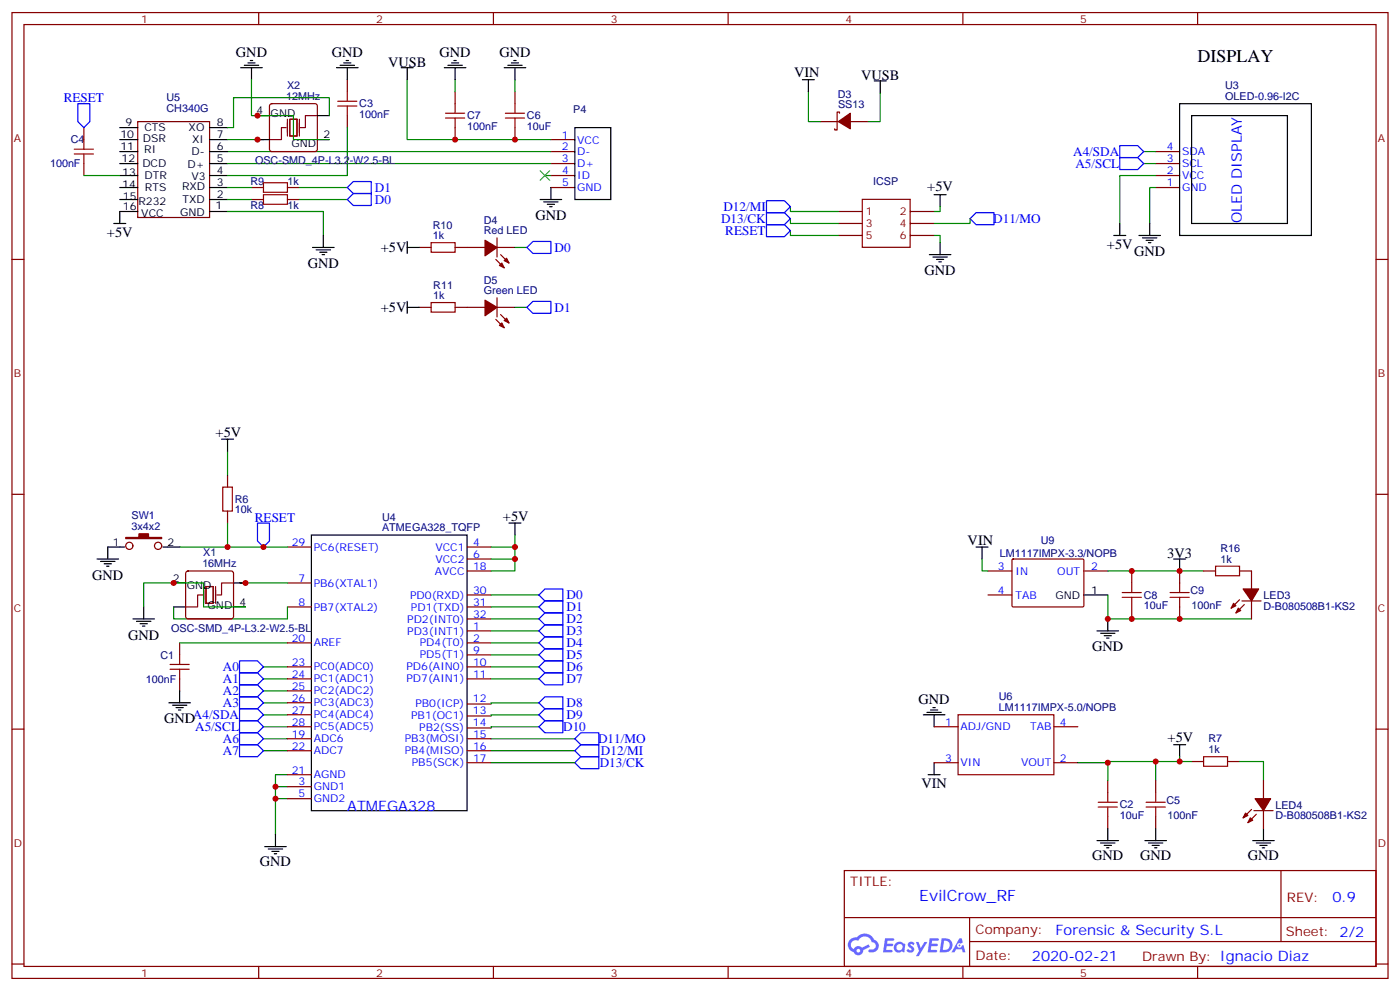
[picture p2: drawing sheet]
<svg xmlns="http://www.w3.org/2000/svg" width="412mm" height="292mm" viewBox="0 0 412 292" stroke-linecap="round" stroke-linejoin="round" font-family="sans-serif">
<g fill="none" stroke="#870000" stroke-width=".35">
<path d="M3.5 3.7h405.4v284.3h-405.4zM7.1 7.2h398.2v277.3h-398.2zM76.2 3.7v3.5M145.3 3.7v3.5M214.5 3.7v3.5M283.6 3.7v3.5M352.8 3.7v3.5M3.5 76.4h3.6M405.3 76.4h3.6M3.5 145.5h3.6M405.3 145.5h3.6M3.5 214.7h3.6"/>
<path d="M405.3 214.7h3.6M248.7 256.3h156.6v28.2h-156.6zM377.3 256.3v20.9M248.7 270.1h156.5M285.6 277.2h119.6M285.6 270.1v14.2M3.5 283.8h3.6M76.2 284.5v3.5M145.3 284.5v3.5M214.5 284.5v3.5M283.6 284.5v3.5M352.8 284.5v3.5"/>
<path d="M405.3 283.8h3.6"/>
</g>
<g fill="#5487ff">
<path d="M267.7 277.5a1.22 1.22 0 0 1 1.7 .2l-.4 .6a.47 .47 0 0 0-.3-.4 .47 .47 0 0 0-.5 .2l.1 .2a1.14 1.14 0 0 1 .8 1.8 1.14 1.14 0 0 1-1.9 0l-.2-.2 .5-.6 .7 .5a.29 .29 0 0 0 .3-.3 .29 .29 0 0 0-.2-.3 1.04 1.04 0 0 1-.6-1.7z"/>
<path d="M260.7 276.2h2.4l.3 .2-.2 .5-1.8 .1-.1 .8h1.5l.3 .4-.3 .4h-1.6l-.2 1.1h1.7l.2 .3-.2 .3-2.6 .1z"/>
<path d="M273.8 276.2h2.4l.3 .2-.1 .5-1.8 .1-.2 .8h1.6l.3 .4-.4 .4-1.6-.1-.1 1.1 1.7 .1 .2 .3-.2 .3-2.6 .1z"/>
<path d="M282.6 276.2h.7l.3 1.3-.6 .3a.69 .69 0 0 0-1 .3 .69 .69 0 0 0 .4 .9 .69 .69 0 0 0 .9-.6l.5-.2 .6 2.2h-.8l-.2-.9h-1.8l-.5 .9h-.8z"/>
<path d="M269.8 277.3h.8l.6 1.8 1.1-1.8h.9l-2.6 4.2h-.8l.9-1.5z"/>
<path d="M277.4 276.2l-.6 4.2h1.3a2.11 2.11 0 0 0 2.5-2.1 2.11 2.11 0 0 0-2.5-2.1zM278.1 277a1.39 1.39 0 0 1 1.7 1.4 1.39 1.39 0 0 1-1.8 1.2h-.3z"/>
<path d="M263.7 277.8a1.54 1.54 0 0 0-.1 2.2 1.54 1.54 0 0 0 2.2 .1l.6 .3 .3-2.3-.2-.3h-.4a1.49 1.49 0 0 0-2.4 0zM264 278.8a.94 .94 0 0 1 1.8 0 .94 .94 0 0 1-1.8 0z"/>
<path d="M250.4 276.6a2.18 2.18 0 0 0 1.1 3.7 1.44 1.44 0 0 0 1.6 .9 1.44 1.44 0 0 0 1.2-1.4l2-1.1-.5-.7-1.9 1a1.47 1.47 0 0 0-2.4 .4 1.39 1.39 0 0 1-.7-1.9 1.39 1.39 0 0 1 2-.5 2.12 2.12 0 0 1 2.2-1.3 2.12 2.12 0 0 1 1.9 1.7 1.14 1.14 0 0 1 1.1 1.4 1.14 1.14 0 0 1-1.7 .7 .43 .43 0 0 0-.5 .4 .43 .43 0 0 0 .4 .5 1.98 1.98 0 0 0 2.5-1.2 1.98 1.98 0 0 0-1.2-2.6 3.1 3.1 0 0 0-5.3-.6l-.9 .1zM252.3 279.9a.55 .55 0 0 1 1.1 0 .55 .55 0 0 1-1.1 0z"/>
<circle cx="282.6" cy="278.3" r=".26"/>
</g>
<g fill="none" stroke="#008700" stroke-width=".35">
<path d="M238.1 27v8.8h3.6M259.3 27.3v8.5h-3.5M67 44.6h95.3M232.8 67.9v1.4h14.1M232.8 64.4v1.4h14.1M232.8 60.9v1.4h14.1M67 154v7M151.7 157.5v10.6h-7.1M52.9 161h31.8M144.6 175.2h14.1M144.6 161h7.1M144.6 164.6h7.1"/>
<path d="M52.9 189.3h31.8M77.6 196.3h7.1M77.6 199.8h7.1M144.6 196.3h14.1M144.6 199.8h14.1M144.6 182.2h14.1M144.6 185.7h14.1M144.6 189.3h14.1M144.6 192.8h14.1M77.6 203.4h7.1M77.6 206.9h7.1M77.6 210.4h7.1"/>
<path d="M77.6 214h7.1M77.6 217.5h7.1M144.6 217.5h24.7M158.7 206.9h-14.1v.4M158.7 210.4h-14.1v.4M158.7 214h-14.1v.3M77.6 221h7.1M81.1 235.1h3.6M81.1 231.6h3.6M84.7 228.1h-3.6v17.6M144.6 221h24.7M365.1 224.2h7.1v5.6"/>
</g>
<g fill="none" stroke="#a10000" stroke-width=".35">
<path d="M99.5 29.8h5.6M99.5 31.2h5.6M102.3 27v2.8M102.3 31.2v2.8M65.6 143.4h2.8v7.1h-2.8zM50.1 195.6h5.6M50.1 197h5.6M52.9 192.8v2.8M52.9 197v2.8M323.5 237.6h5.6M323.5 236.2h5.6M326.3 233.4v2.8"/>
<path d="M326.3 237.6v2.8M354.5 222.8h7.1v2.8h-7.1z"/>
</g>
<g fill="none" stroke="#870000" stroke-width=".35">
<path d="M102.3 23.5v3.5M102.3 34v3.6M241.7 35.8h5.2M247.3 33.3v-.3h-.7v5.3h-.7v-.4M250.5 35.8h5.3M162.3 55.2h7M162.3 51.7h7M162.3 48.2h7M162.3 44.6h7M162.3 41.1h7M67 139.9v3.5M67 150.5v3.5"/>
<path d="M84.7 161h7M84.7 171.6h7M84.7 178.7h7M137.6 161h7M137.6 164.6h7M137.6 178.7h7M137.6 168.1h7M137.6 175.2h7M52.9 189.3v3.5M52.9 199.8v3.6M84.7 189.3h7M84.7 196.3h7"/>
<path d="M84.7 199.8h7M137.6 185.7h7M137.6 189.3h7M137.6 192.8h7M137.6 196.3h7M137.6 199.8h7M137.6 182.2h7M84.7 217.5h7M84.7 203.4h7M84.7 206.9h7M84.7 210.4h7M84.7 214h7"/>
<path d="M137.6 207.3h7M137.6 210.8h7M137.6 214.3h7M137.6 217.5h7M84.7 231.6h7M84.7 235.1h7M84.7 221h7M84.7 228.1h7M137.6 221h7M137.6 224.5h7M326.3 229.8v3.6M351 224.2h3.5"/>
<path d="M361.6 224.2h3.5M326.3 240.4v3.5"/>
<circle cx="38.1" cy="160.7" r="1.06"/>
<circle cx="46.6" cy="160.7" r="1.06"/>
</g>
<path d="M169.3 37.6h10.6v21.1h-10.6zM91.7 157.5h45.9v81.2h-45.9zM31.7 161h5M48 161h4.9" fill="none" stroke="#000" stroke-width=".35"/>
<path d="M254 58.7h14.1v14.1h-14.1zM246.9 62.3h7.1M246.9 65.8h7.1M246.9 69.3h7.1M268.1 62.3h7.1M268.1 65.8h7.1M268.1 69.3h7.1" fill="none" stroke="#800000" stroke-width=".35"/>
<g fill="#870000" stroke="#870000" stroke-width=".35">
<path d="M37 158.2h3.9v-1h2.8v1h3.9v.4h-10.6z"/>
<path d="M246.9 35.8l3.6-2.5v4.6z"/>
</g>
<path d="M40.6 35.8h21.1v28.2h-21.1z" fill="#fff" stroke="#800000" stroke-width=".35"/>
<g fill="none" stroke="#000" stroke-width=".35">
<path d="M70.9 19.9h6.4M72 19.2h4.2M73 18.5h2.1M73.7 17.8h.7M74.1 19.9v3.6M99.1 19.9h6.4M100.2 19.2h4.2M101.2 18.5h2.2M102 17.8h.7M102.3 19.9v3.6M118.2 19.9h3.5M119.9 19.9v3.6"/>
<path d="M130.9 19.9h6.3M131.9 19.2h4.3M133 18.5h2.1M133.7 17.8h.7M134.1 19.9v3.6M148.5 19.9h6.4M149.6 19.2h4.2M150.6 18.5h2.2M151.3 17.8h.7M151.7 19.9v3.6M35.3 37.6h5.3M61.7 37.6h5.3"/>
<path d="M75.8 34h3.6M93.5 34h3.5M236.4 23.5h3.5M238.1 23.5v3.5M257.5 23.8h3.6M259.3 23.8v3.5M347.5 30.5h38.8v38.8h-38.8zM351 34h28.2v31.8h-28.2zM35.3 58.7h5.3M35.3 55.2h5.3M35.3 51.7h5.3M35.3 48.2h5.3"/>
<path d="M35.3 44.6h5.3M35.3 41.1h5.3M61.7 58.7h5.3M61.7 55.2h5.3M61.7 51.7h5.3M61.7 48.2h5.3M61.7 44.6h5.3M61.7 41.1h5.3M75.8 41.1h3.6M93.5 41.1h3.5M159.1 58.7h6.4M160.2 59.4h4.2"/>
<path d="M162.3 55.2v3.5M275.2 57.3h3.5M276.9 57.3v3.6M33.5 65.8h3.5M40.6 62.3h-5.3v3.5M61.7 62.3h5.3M92.1 72.8h6.3M93.1 73.6h4.3M94.2 74.3h2.1M94.9 75h.7M95.2 69.3v3.5M119.9 72.8h3.6"/>
<path d="M119.9 71.1v3.5M161.2 60.1h2.1M161.9 60.9h.7M273.8 75h6.3M274.8 75.7h4.2M275.9 76.4h2.1M276.6 77.1h.7M276.9 71.4v3.6M328.1 69.3h3.5M329.8 65.8v3.5M335.5 69.3h6.3M336.5 70h4.3"/>
<path d="M337.6 70.7h2.1M338.3 71.4h.7M338.7 65.8v3.5M119.9 88.7v3.6M119.9 90.5h3.6M65.3 129.3h3.5M67 129.3v3.5M149.9 154h3.6M151.7 154v3.5M28.6 164.6h6.3M29.6 165.3h4.3M30.7 166h2.1"/>
<path d="M31.4 166.7h.7M31.7 161v3.6M42.3 178.7v3.5M51.2 171.6h3.5M51.2 178.7h3.5M68.8 171.6h3.5M68.8 178.7h3.5M287.5 161h3.5M289.3 161v3.6M319.3 175.2h7M345.7 164.6h3.5M347.5 164.6v3.5"/>
<path d="M39.2 182.2h6.3M40.2 182.9h4.2M41.3 183.6h2.1M42 184.3h.7M323.1 185.7h6.4M324.2 186.4h4.2M325.3 187.1h2.1M326 187.9h.7M326.3 182.2v3.5M49.7 206.9h6.4M50.8 207.6h4.2M51.9 208.3h2.1"/>
<path d="M52.6 209h.7M52.9 203.4v3.5M272 210.4h6.3M273 209.7h4.3M274.1 209h2.1M274.8 208.3h.7M275.2 210.4v3.6M345.7 219.3h3.5M347.5 219.3v3.5M273.4 228.1h3.5M275.2 224.5v3.6M78 249.2h6.3"/>
<path d="M79 249.9h4.3M80.1 250.6h2.1M80.8 251.4h.7M81.1 245.7v3.5M323.1 247.5h6.4M324.2 248.2h4.2M325.3 248.9h2.1M326 249.6h.7M326.3 243.9v3.6M337.3 247.5h6.3M338.3 248.2h4.2M339.4 248.9h2.1"/>
<path d="M340.1 249.6h.7M340.4 243.9v3.6M369 247.5h6.4M370.1 248.2h4.2M371.1 248.9h2.1M371.8 249.6h.7M372.2 243.9v3.6"/>
</g>
<g fill="none" stroke="#a10000" stroke-width=".35">
<path d="M131.2 33.3h5.7M131.2 34.7h5.7M134.1 30.5v2.8M134.1 34.7v2.9M148.9 33.3h5.6M148.9 34.7h5.6M151.7 30.5v2.8M151.7 34.7v2.9M21.9 45.3h5.6M21.9 43.9h5.6M24.7 41.1v2.8M24.7 45.3v2.9"/>
<path d="M77.6 57.3h7.1v2.8h-7.1zM77.6 53.8h7.1v2.8h-7.1zM127 71.4h7.1v2.9h-7.1zM127 89.1h7.1v2.8h-7.1zM330.6 175.9h5.6M330.6 174.4h5.6M333.4 171.6v2.8M333.4 175.9v2.8M344.7 175.9h5.6M344.7 174.4h5.6M347.5 171.6v2.8M347.5 175.9v2.8"/>
<path d="M358.1 166.7h7v2.8h-7zM337.6 236.2h5.7M337.6 237.6h5.7M340.4 233.4v2.8M340.4 237.6v2.8"/>
</g>
<g fill="none" stroke="#870000" stroke-width=".35">
<path d="M24.7 37.6v3.5M79.6 30.7l.5-.2h12.7l.5 .2 .2 .5v12.7l-.2 .5-.5 .2h-12.7l-.5-.2-.2-.5v-12.7zM134.1 27v3.5M134.1 37.6v3.5M151.7 27v3.5M151.7 37.6v3.5M24.7 48.2v3.5M74.1 58.7h3.5M74.1 55.2h3.5M84.7 58.7h3.5M84.7 55.2h3.5M340.4 55.2h7.1"/>
<path d="M340.4 51.7h7.1M340.4 48.2h7.1M340.4 44.6h7.1M123.5 72.8h3.5M134.1 72.8h8.8M146 76.4l2.5 2.4M146.4 72.8h5.3M146.4 70v5.7M147.5 75l2.4 2.4M123.5 90.5h3.5M134.1 90.5h8.8M146 94l2.5 2.5"/>
<path d="M146.4 87.7v5.6M146.4 90.5h5.3M147.5 92.6l2.4 2.5M54.9 168.3l.5-.2h12.7l.5 .2 .2 .5v12.7l-.2 .5-.5 .2h-12.7l-.5-.2-.2-.5v-12.7zM291 168.1h7.1M291 175.2h7.1M298.2 164.7l.2-.1h20.7l.2 .3-.1 13.6-.3 .2-20.6-.1-.2-.3zM319.3 168.1h7M333.4 168.1v3.5M333.4 178.7v3.5M347.5 168.1v3.5M347.5 178.7v3.5"/>
<path d="M354.5 168.1h3.6M365.1 168.1h3.6v5.3M365.1 176.6l-2.4 2.4M365.8 176.9h5.7M366.5 178l-2.4 2.4M368.7 176.9v5.3M275.2 214h7M282.2 210.4h28.2v17.7h-28.2zM310.4 214h7.1M275.2 224.5h7M310.4 224.5h7.1M340.4 229.8v3.6"/>
<path d="M368.7 238.3l-2.5 2.5M369.4 238.7h5.6M370.1 239.7l-2.5 2.5M372.2 229.8v5.3M372.2 238.7v5.2M340.4 240.4v3.5"/>
</g>
<g fill="none" stroke="#008700" stroke-width=".35">
<path d="M74.1 23.5v10.5h12.3v7.1h10.6M97 34v-5.2h-28.2v8.8h-1.8M102.3 37.6v14.1h-35.3M119.9 23.5v17.6h42.4M134.1 23.5v3.5M151.7 23.5v3.5M24.7 51.7h10.6M67 48.2h95.3M67 41.1h10.6M67 55.2h7.1M67 58.7h7.1M88.2 55.2h14.1"/>
<path d="M88.2 58.7h14.1M160.5 51.7h1.8M336.9 44.6h3.5M336.9 48.2h3.5M340.4 55.2h-1.7v10.6M340.4 51.7h-10.6v14.1M67 62.3h28.2v7M151.7 72.8h3.5M275.2 69.3h1.7v2.1M276.9 60.9v1.4h-1.7M285.8 64.4v1.4h-10.6M151.7 90.5h3.5"/>
<path d="M67 132.8v7.1M42.3 178.7v-7.1h17.7v7.1h12.3M51.2 178.7v3.5h33.5v-3.5M70.6 171.6h14.1M144.6 178.7h14.1M289.3 164.6v3.5h1.7M326.3 168.1h28.2M326.3 175.2v7h42.4M144.6 224.5h24.7M317.5 224.5h8.8M340.4 224.2h-14.1v5.6M347.5 224.2h-7.1v5.6"/>
<path d="M347.5 222.8v1.4h3.5"/>
</g>
<g fill="#870000" stroke="#870000" stroke-width=".35">
<path d="M148.5 76.7l.7-.7 .7 1.4z"/>
<path d="M147.1 78.1l.7-.7 .7 1.4z"/>
<path d="M142.9 70.7l3.5 2.1-3.5 2.5z"/>
<path d="M148.5 94.4l.7-.7 .7 1.4z"/>
<path d="M147.1 95.8l.7-.7 .7 1.4z"/>
<path d="M142.9 88.4l3.5 2.1-3.5 2.5z"/>
<path d="M366.2 173.4h4.6l-2.1 3.5z"/>
<path d="M363.4 177.6l.7 .7-1.4 .7z"/>
<path d="M364.8 179l.7 .7-1.4 .7z"/>
<path d="M369.7 235.1h4.6l-2.1 3.6z"/>
<path d="M366.9 239.4l.7 .7-1.4 .7z"/>
<path d="M368.3 240.8l.7 .7-1.4 .7z"/>
</g>
<g fill="none" stroke="#00f" stroke-width=".35">
<path d="M22.9 30.5h3.6v5.3l-1.8 1.8-1.8-1.8zM102.3 58.7l1.8-1.7h5.3v3.5h-5.3zM104.1 53.4h5.3v3.6h-5.3l-1.8-1.8zM225.8 59.1h5.3l1.7 1.8-1.7 1.7h-5.3zM329.8 46.4h5.3l1.8 1.8-1.8 1.7h-5.3zM329.8 42.9h5.3l1.8 1.7-1.8 1.8h-5.3zM155.2 72.8l1.8-1.7h5.3v3.5h-5.3zM225.8 62.6h5.3l1.7 1.8-1.7 1.7h-5.3zM225.8 66.1h5.3l1.7 1.8-1.7 1.8h-5.3zM285.8 64.4l1.7-1.8h5.3v3.5h-5.3zM155.2 90.5l1.8-1.8h5.3v3.6h-5.3zM75.8 154h3.6v5.3l-1.8 1.7-1.8-1.7z"/>
<path d="M158.7 175.2l1.8-1.8h5.3v3.5h-5.3zM158.7 178.7l1.8-1.8h5.3v3.5h-5.3zM70.6 194.6h5.2l1.8 1.7-1.8 1.8h-5.2zM70.6 198.1h5.2l1.8 1.7-1.8 1.8h-5.2zM158.7 182.2l1.8-1.8h5.3v3.6h-5.3zM158.7 185.7l1.8-1.7h5.3v3.5h-5.3zM158.7 189.3l1.8-1.8h5.3v3.5h-5.3zM158.7 192.8l1.8-1.8h5.3v3.6h-5.3zM158.7 196.3l1.8-1.7h5.3v3.5h-5.3zM158.7 199.8l1.8-1.7h5.3v3.5h-5.3zM70.6 201.6h5.2l1.8 1.8-1.8 1.7h-5.2zM70.6 205.1h5.2l1.8 1.8-1.8 1.8h-5.2z"/>
<path d="M70.6 208.7h5.2l1.8 1.7-1.8 1.8h-5.2zM70.6 212.2h5.2l1.8 1.8-1.8 1.7h-5.2zM70.6 215.7h5.2l1.8 1.8-1.8 1.8h-5.2zM70.6 219.3h5.2l1.8 1.7-1.8 1.8h-5.2zM158.7 206.9l1.8-1.8h5.3v3.6h-5.3zM158.7 210.4l1.8-1.7h5.3v3.5h-5.3zM158.7 214l1.8-1.8h5.3v3.5h-5.3zM169.3 217.5l1.8-1.8h5.3v3.6h-5.3zM171.1 219.3h5.3v3.5h-5.3l-1.8-1.8zM169.3 224.5l1.8-1.7h5.3v3.5h-5.3z"/>
</g>
<path d="M159.1 50.3l2.8 2.8M161.9 50.3l-2.8 2.8" fill="none" stroke="#3c3" stroke-width=".35"/>
<path d="M84.3 37.6h-1.4v3.5h-3.5M84.7 35.1v4.9M85.4 35.1h2.1v4.9h-2.1zM88.2 35.1v4.9M93.5 34h-3.5v3.6h-1.8M60 175.2h-1.8v3.5h-3.5M60 172.7v4.9M60.7 172.7h2.1v4.9h-2.1zM63.5 172.7v4.9M68.8 171.6h-3.5v3.6h-1.4" fill="none" stroke="#870012" stroke-width=".35"/>
<g fill="#c00">
<circle cx="75.8" cy="41.1" r=".88"/>
<circle cx="51.2" cy="171.6" r=".88"/>
<circle cx="72.3" cy="171.6" r=".88"/>
<circle cx="326.3" cy="224.5" r=".88"/>
<circle cx="347.5" cy="182.2" r=".88"/>
<circle cx="347.5" cy="168.1" r=".88"/>
<circle cx="326.3" cy="182.2" r=".88"/>
<circle cx="333.4" cy="182.2" r=".88"/>
<circle cx="77.6" cy="161" r=".88"/>
<circle cx="134.1" cy="41.1" r=".88"/>
<circle cx="151.7" cy="41.1" r=".88"/>
<circle cx="67" cy="161" r=".88"/>
<circle cx="151.7" cy="164.6" r=".88"/>
<circle cx="151.7" cy="161" r=".88"/>
<circle cx="81.1" cy="231.6" r=".88"/>
<circle cx="81.1" cy="235.1" r=".88"/>
<circle cx="333.4" cy="168.1" r=".88"/>
<circle cx="347.5" cy="224.2" r=".88"/>
<circle cx="340.4" cy="224.2" r=".88"/>
<circle cx="75.8" cy="34" r=".88"/>
</g>
<text font-size="5.3" x="352.8" y="18.2">DISPLAY</text>
<text font-size="4.6" fill="#00f" x="270.8" y="265.3">EvilCrow_RF</text>
<g font-size="4.2">
<text x="69.5" y="16.7">GND</text>
<text x="97.7" y="16.8">GND</text>
<text x="129.5" y="16.7">GND</text>
<text x="147.1" y="16.7">GND</text>
<text x="114.3" y="19.6">VUSB</text>
<text x="233.9" y="22.8">VIN</text>
<text x="253.6" y="23.5">VUSB</text>
<text x="273.1" y="56.2">+5V</text>
<text x="157.7" y="64.8">GND</text>
<text x="31.5" y="69.7">+5V</text>
<text x="112.2" y="74.3">+5V</text>
<text x="326.1" y="73.3">+5V</text>
<text x="334.1" y="75.4">GND</text>
<text x="90.7" y="78.8">GND</text>
<text x="272.4" y="81.1">GND</text>
<text x="112.2" y="91.9">+5V</text>
<text x="63.5" y="128.6">+5V</text>
<text x="148.2" y="153.3">+5V</text>
<text x="285" y="160.3">VIN</text>
<text x="343.8" y="164.2">3V3</text>
<text x="27.2" y="170.7">GND</text>
<text x="37.8" y="188.3">GND</text>
<text x="321.7" y="191.7">GND</text>
<text x="270.6" y="207.2">GND</text>
<text x="48.3" y="213">GND</text>
<text x="344" y="218.5">+5V</text>
<text x="271.4" y="232">VIN</text>
<text x="76.6" y="254.9">GND</text>
<text x="321.7" y="253.1">GND</text>
<text x="335.8" y="253.1">GND</text>
<text x="367.6" y="253.1">GND</text>
</g>
<g font-size="4.2" fill="#00f">
<text x="365.8" y="65.8" transform="rotate(-90 365.8 65.8)">OLED DISPLAY</text>
<text x="102.3" y="238.7">ATMEGA328</text>
<text x="392.5" y="265.6">0.9</text>
<text x="310.9" y="275.1">Forensic &amp; Security S.L</text>
<text x="304" y="282.9">2020-02-21</text>
</g>
<g font-size="3.9" fill="#00f">
<text x="18.8" y="30">RESET</text>
<text x="316.1" y="45.9">A4/SDA</text>
<text x="316.8" y="49.5">A5/SCL</text>
<text x="110.5" y="56.5">D1</text>
<text x="110.5" y="60">D0</text>
<text x="212.4" y="65.6">D13/CK</text>
<text x="213.1" y="62.1">D12/MI</text>
<text x="292.6" y="65.7">D11/MO</text>
<text x="213.6" y="69.1">RESET</text>
<text x="163.4" y="74.2">D0</text>
<text x="163.4" y="91.8">D1</text>
<text x="75.1" y="153.5">RESET</text>
<text x="166.9" y="176.5">D0</text>
<text x="166.9" y="180">D1</text>
<text x="166.9" y="183.5">D2</text>
<text x="166.9" y="187">D3</text>
<text x="166.9" y="190.6">D4</text>
<text x="65.7" y="197.6">A0</text>
<text x="166.9" y="194.1">D5</text>
<text x="166.9" y="197.6">D6</text>
<text x="65.7" y="201.2">A1</text>
<text x="166.9" y="201.2">D7</text>
<text x="65.7" y="204.7">A2</text>
<text x="65.7" y="208.2">A3</text>
<text x="166.9" y="208.2">D8</text>
<text x="56.8" y="211.7">A4/SDA</text>
<text x="57.5" y="215.3">A5/SCL</text>
<text x="165.9" y="215.2">D10</text>
<text x="166.9" y="211.7">D9</text>
<text x="65.7" y="218.8">A6</text>
<text x="176.2" y="218.8">D11/MO</text>
<text x="65.7" y="222.3">A7</text>
<text x="176.7" y="225.8">D13/CK</text>
<text x="177" y="222.3">D12/MI</text>
</g>
<g font-size="3.9" fill="#800">
<text x="250.5" y="260.9">TITLE:</text>
<text x="379.1" y="265.6">REV:</text>
<text x="287.4" y="275.1">Company:</text>
<text x="378.7" y="275.7">Sheet: 2/2</text>
<text x="287.4" y="282.8">Date:</text>
<text x="336.4" y="282.8">Drawn By: Ignacio Diaz</text>
</g>
<g font-size="3.2" fill="#800">
<text x="41.6" y="6.7">1</text>
<text x="110.8" y="6.7">2</text>
<text x="179.9" y="6.7">3</text>
<text x="249.1" y="6.7">4</text>
<text x="318.2" y="6.7">5</text>
<text x="4.1" y="41.8">A</text>
<text x="405.9" y="41.8">A</text>
<text x="4.1" y="110.9">B</text>
<text x="405.9" y="110.9">B</text>
<text x="4.1" y="180.1">C</text>
<text x="405.9" y="180.1">C</text>
<text x="4.1" y="249.2">D</text>
<text x="405.9" y="249.2">D</text>
<text x="41.6" y="287.5">1</text>
<text x="110.8" y="287.5">2</text>
<text x="179.9" y="287.5">3</text>
<text x="249.1" y="287.5">4</text>
<text x="318.2" y="287.5">5</text>
</g>
<g font-size="3.2" fill="#000080">
<text x="49.1" y="29.8">U5</text>
<text x="84.3" y="29.4">12MHz</text>
<text x="84.5" y="26.1">X2</text>
<text x="246.8" y="28.8">D3</text>
<text x="360.9" y="29.5">OLED-0.96-I2C</text>
<text x="360.9" y="26.3">U3</text>
<text x="49" y="33">CH340G</text>
<text x="105.8" y="34.7">100nF</text>
<text x="105.8" y="31.6">C3</text>
<text x="137.6" y="35.1">C7</text>
<text x="155.2" y="35.1">C6</text>
<text x="168.9" y="33.3">P4</text>
<text x="246.9" y="31.9">SS13</text>
<text x="137.6" y="38.3">100nF</text>
<text x="155.2" y="38.3">10uF</text>
<text x="20.8" y="42.2">C4</text>
<text x="14.7" y="49.3">100nF</text>
<text x="75.1" y="48.2">OSC-SMD_4P-L3.2-W2.5-BL</text>
<text x="73.7" y="54.6">R9</text>
<text x="84.7" y="54.6">1k</text>
<text x="257.2" y="54.5">ICSP</text>
<text x="73.7" y="61.6">R8</text>
<text x="84.7" y="61.6">1k</text>
<text x="127.5" y="70.4">1k</text>
<text x="127.5" y="67.4">R10</text>
<text x="142.5" y="69">Red LED</text>
<text x="142.5" y="66">D4</text>
<text x="142.5" y="83.7">D5</text>
<text x="127.6" y="88">1k</text>
<text x="127.6" y="85.1">R11</text>
<text x="142.5" y="86.6">Green LED</text>
<text x="69.1" y="148">R6</text>
<text x="38.8" y="152.9">SW1</text>
<text x="69.1" y="151.2">10k</text>
<text x="112.6" y="153.3">U4</text>
<text x="38.8" y="156.1">3x4x2</text>
<text x="112.5" y="156.5">ATMEGA328_TQFP</text>
<text x="306.6" y="160.2">U9</text>
<text x="59.6" y="167">16MHz</text>
<text x="59.9" y="163.8">X1</text>
<text x="294.5" y="163.9">LM1117IMPX-3.3/NOPB</text>
<text x="359.5" y="165.6">1k</text>
<text x="359.5" y="162.5">R16</text>
<text x="336.9" y="179.4">10uF</text>
<text x="336.9" y="176.2">C8</text>
<text x="350.7" y="174.9">C9</text>
<text x="351" y="179.4">100nF</text>
<text x="372.2" y="179.5">D-B080508B1-KS2</text>
<text x="372.2" y="176.3">LED3</text>
<text x="50.4" y="185.9">OSC-SMD_4P-L3.2-W2.5-BL</text>
<text x="47.3" y="194">C1</text>
<text x="43" y="201">100nF</text>
<text x="294.2" y="209.4">LM1117IMPX-5.0/NOPB</text>
<text x="294.2" y="206.2">U6</text>
<text x="356" y="221.7">1k</text>
<text x="356" y="218.5">R7</text>
<text x="329.9" y="238">C2</text>
<text x="343.6" y="236.6">C5</text>
<text x="375.7" y="238">LED4</text>
<text x="329.8" y="241.1">10uF</text>
<text x="344" y="241.1">100nF</text>
<text x="375.7" y="241.2">D-B080508B1-KS2</text>
</g>
<g font-size="3.2">
<text x="75.6" y="33.7">4</text>
<text x="79.7" y="34.4">GND</text>
<text x="35.5" y="40.7">10</text>
<text x="37" y="37.2">9</text>
<text x="42" y="41.8">DSR</text>
<text x="42.5" y="38.6">CTS</text>
<text x="55.6" y="38.6">XO</text>
<text x="56.6" y="42">XI</text>
<text x="63.9" y="37.2">8</text>
<text x="63.9" y="40.7">7</text>
<text x="95.2" y="40.7">2</text>
<text x="35.5" y="44.3">11</text>
<text x="35.8" y="47.8">12</text>
<text x="42.5" y="45.2">RI</text>
<text x="56.4" y="45.5">D-</text>
<text x="63.9" y="44.3">6</text>
<text x="63.9" y="47.8">5</text>
<text x="85.9" y="43.2">GND</text>
<text x="36" y="51.7">13</text>
<text x="41.9" y="49">DCD</text>
<text x="42.6" y="52.6">DTR</text>
<text x="55.2" y="49.4">D+</text>
<text x="56.4" y="52.9">V3</text>
<text x="63.9" y="51.3">4</text>
<text x="36" y="55.2">14</text>
<text x="36.2" y="58.7">15</text>
<text x="42.7" y="56.1">RTS</text>
<text x="53.6" y="55.9">RXD</text>
<text x="53.8" y="59.6">TXD</text>
<text x="63.9" y="54.9">3</text>
<text x="63.9" y="58.4">2</text>
<text x="36.2" y="61.9">16</text>
<text x="40.8" y="60.3">R232</text>
<text x="41.6" y="63.9">VCC</text>
<text x="53" y="63.5">GND</text>
<text x="63.5" y="61.6">1</text>
<text x="33.3" y="160.7">1</text>
<text x="49.4" y="160.7">2</text>
<text x="50.9" y="171.3">2</text>
<text x="55" y="173.4">GND</text>
<text x="61.2" y="179.4">GND</text>
<text x="70.6" y="178.3">4</text>
<text x="310.9" y="176.2">GND</text>
<text x="321.4" y="174.8">1</text>
</g>
<g font-size="3.2" fill="#00f">
<text x="165.5" y="40.9">1</text>
<text x="165.5" y="44.3">2</text>
<text x="165.5" y="47.8">3</text>
<text x="170" y="45.7">D-</text>
<text x="170" y="42.3">VCC</text>
<text x="343.7" y="47.8">3</text>
<text x="343.7" y="44.3">4</text>
<text x="348.2" y="45.7">SDA</text>
<text x="165.6" y="51.3">4</text>
<text x="170" y="49.2">D+</text>
<text x="170" y="52.7">ID</text>
<text x="343.7" y="51.3">2</text>
<text x="348.2" y="52.7">VCC</text>
<text x="348.2" y="49.2">SCL</text>
<text x="165.6" y="54.9">5</text>
<text x="170" y="56.3">GND</text>
<text x="343.7" y="54.9">1</text>
<text x="348.2" y="56.3">GND</text>
<text x="85.9" y="160.7">29</text>
<text x="139.3" y="160.7">4</text>
<text x="92.4" y="162.1">PC6(RESET)</text>
<text x="128.3" y="162.1">VCC1</text>
<text x="128.3" y="165.6">VCC2</text>
<text x="139.3" y="164.2">6</text>
<text x="139.3" y="167.7">18</text>
<text x="294" y="167.7">3</text>
<text x="321.4" y="167.7">2</text>
<text x="87.9" y="171.3">7</text>
<text x="92.4" y="172.7">PB6(XTAL1)</text>
<text x="128.1" y="169.2">AVCC</text>
<text x="299.2" y="169.2">IN</text>
<text x="311.4" y="169.2">OUT</text>
<text x="87.9" y="178.3">8</text>
<text x="92.4" y="179.7">PB7(XTAL2)</text>
<text x="120.8" y="176.2">PD0(RXD)</text>
<text x="121" y="179.7">PD1(TXD)</text>
<text x="139.3" y="174.8">30</text>
<text x="139.3" y="178.3">31</text>
<text x="294" y="174.8">4</text>
<text x="299.2" y="176.2">TAB</text>
<text x="119.9" y="183.3">PD2(INT0)</text>
<text x="139.3" y="185.4">1</text>
<text x="139.3" y="181.9">32</text>
<text x="85.9" y="188.9">20</text>
<text x="92.4" y="190.3">AREF</text>
<text x="119.9" y="186.8">PD3(INT1)</text>
<text x="123.6" y="190.3">PD4(T0)</text>
<text x="139.3" y="188.9">2</text>
<text x="85.9" y="196">23</text>
<text x="92.4" y="197.4">PC0(ADC0)</text>
<text x="119.7" y="197.4">PD6(AIN0)</text>
<text x="123.6" y="193.9">PD5(T1)</text>
<text x="139.3" y="192.4">9</text>
<text x="139.3" y="196">10</text>
<text x="85.9" y="199.5">24</text>
<text x="85.9" y="203">25</text>
<text x="92.4" y="200.9">PC1(ADC1)</text>
<text x="119.7" y="200.9">PD7(AIN1)</text>
<text x="139.3" y="199.5">11</text>
<text x="85.9" y="206.6">26</text>
<text x="92.4" y="204.4">PC2(ADC2)</text>
<text x="92.4" y="208">PC3(ADC3)</text>
<text x="122.4" y="208.1">PB0(ICP)</text>
<text x="139.3" y="206.7">12</text>
<text x="85.9" y="210.1">27</text>
<text x="85.9" y="213.6">28</text>
<text x="92.4" y="211.5">PC4(ADC4)</text>
<text x="92.4" y="215">PC5(ADC5)</text>
<text x="121.1" y="211.7">PB1(OC1)</text>
<text x="123.5" y="215.2">PB2(SS)</text>
<text x="139.3" y="210.3">13</text>
<text x="139.3" y="213.8">14</text>
<text x="278.4" y="213.6">1</text>
<text x="282.9" y="215">ADJ/GND</text>
<text x="303.4" y="215">TAB</text>
<text x="312.2" y="213.6">4</text>
<text x="85.9" y="217.1">19</text>
<text x="85.9" y="220.7">22</text>
<text x="92.4" y="218.5">ADC6</text>
<text x="119.2" y="218.5">PB3(MOSI)</text>
<text x="139.3" y="217.1">15</text>
<text x="139.3" y="220.7">16</text>
<text x="85.9" y="227.7">21</text>
<text x="92.4" y="222.1">ADC7</text>
<text x="119.2" y="222.1">PB4(MISO)</text>
<text x="121.3" y="225.6">PB5(SCK)</text>
<text x="139.3" y="224.2">17</text>
<text x="278.4" y="224.2">3</text>
<text x="282.9" y="225.6">VIN</text>
<text x="300.8" y="225.6">VOUT</text>
<text x="312.2" y="224.2">2</text>
<text x="87.9" y="231.2">3</text>
<text x="92.4" y="232.7">GND1</text>
<text x="92.4" y="229.1">AGND</text>
<text x="87.9" y="234.8">5</text>
<text x="92.4" y="236.2">GND2</text>
</g>
<g font-size="3.2" fill="#800000">
<text x="255.1" y="63.3">1</text>
<text x="265" y="63.3">2</text>
<text x="255.1" y="66.8">3</text>
<text x="255.1" y="70.3">5</text>
<text x="265" y="66.8">4</text>
<text x="265" y="70.3">6</text>
</g>
</svg>
